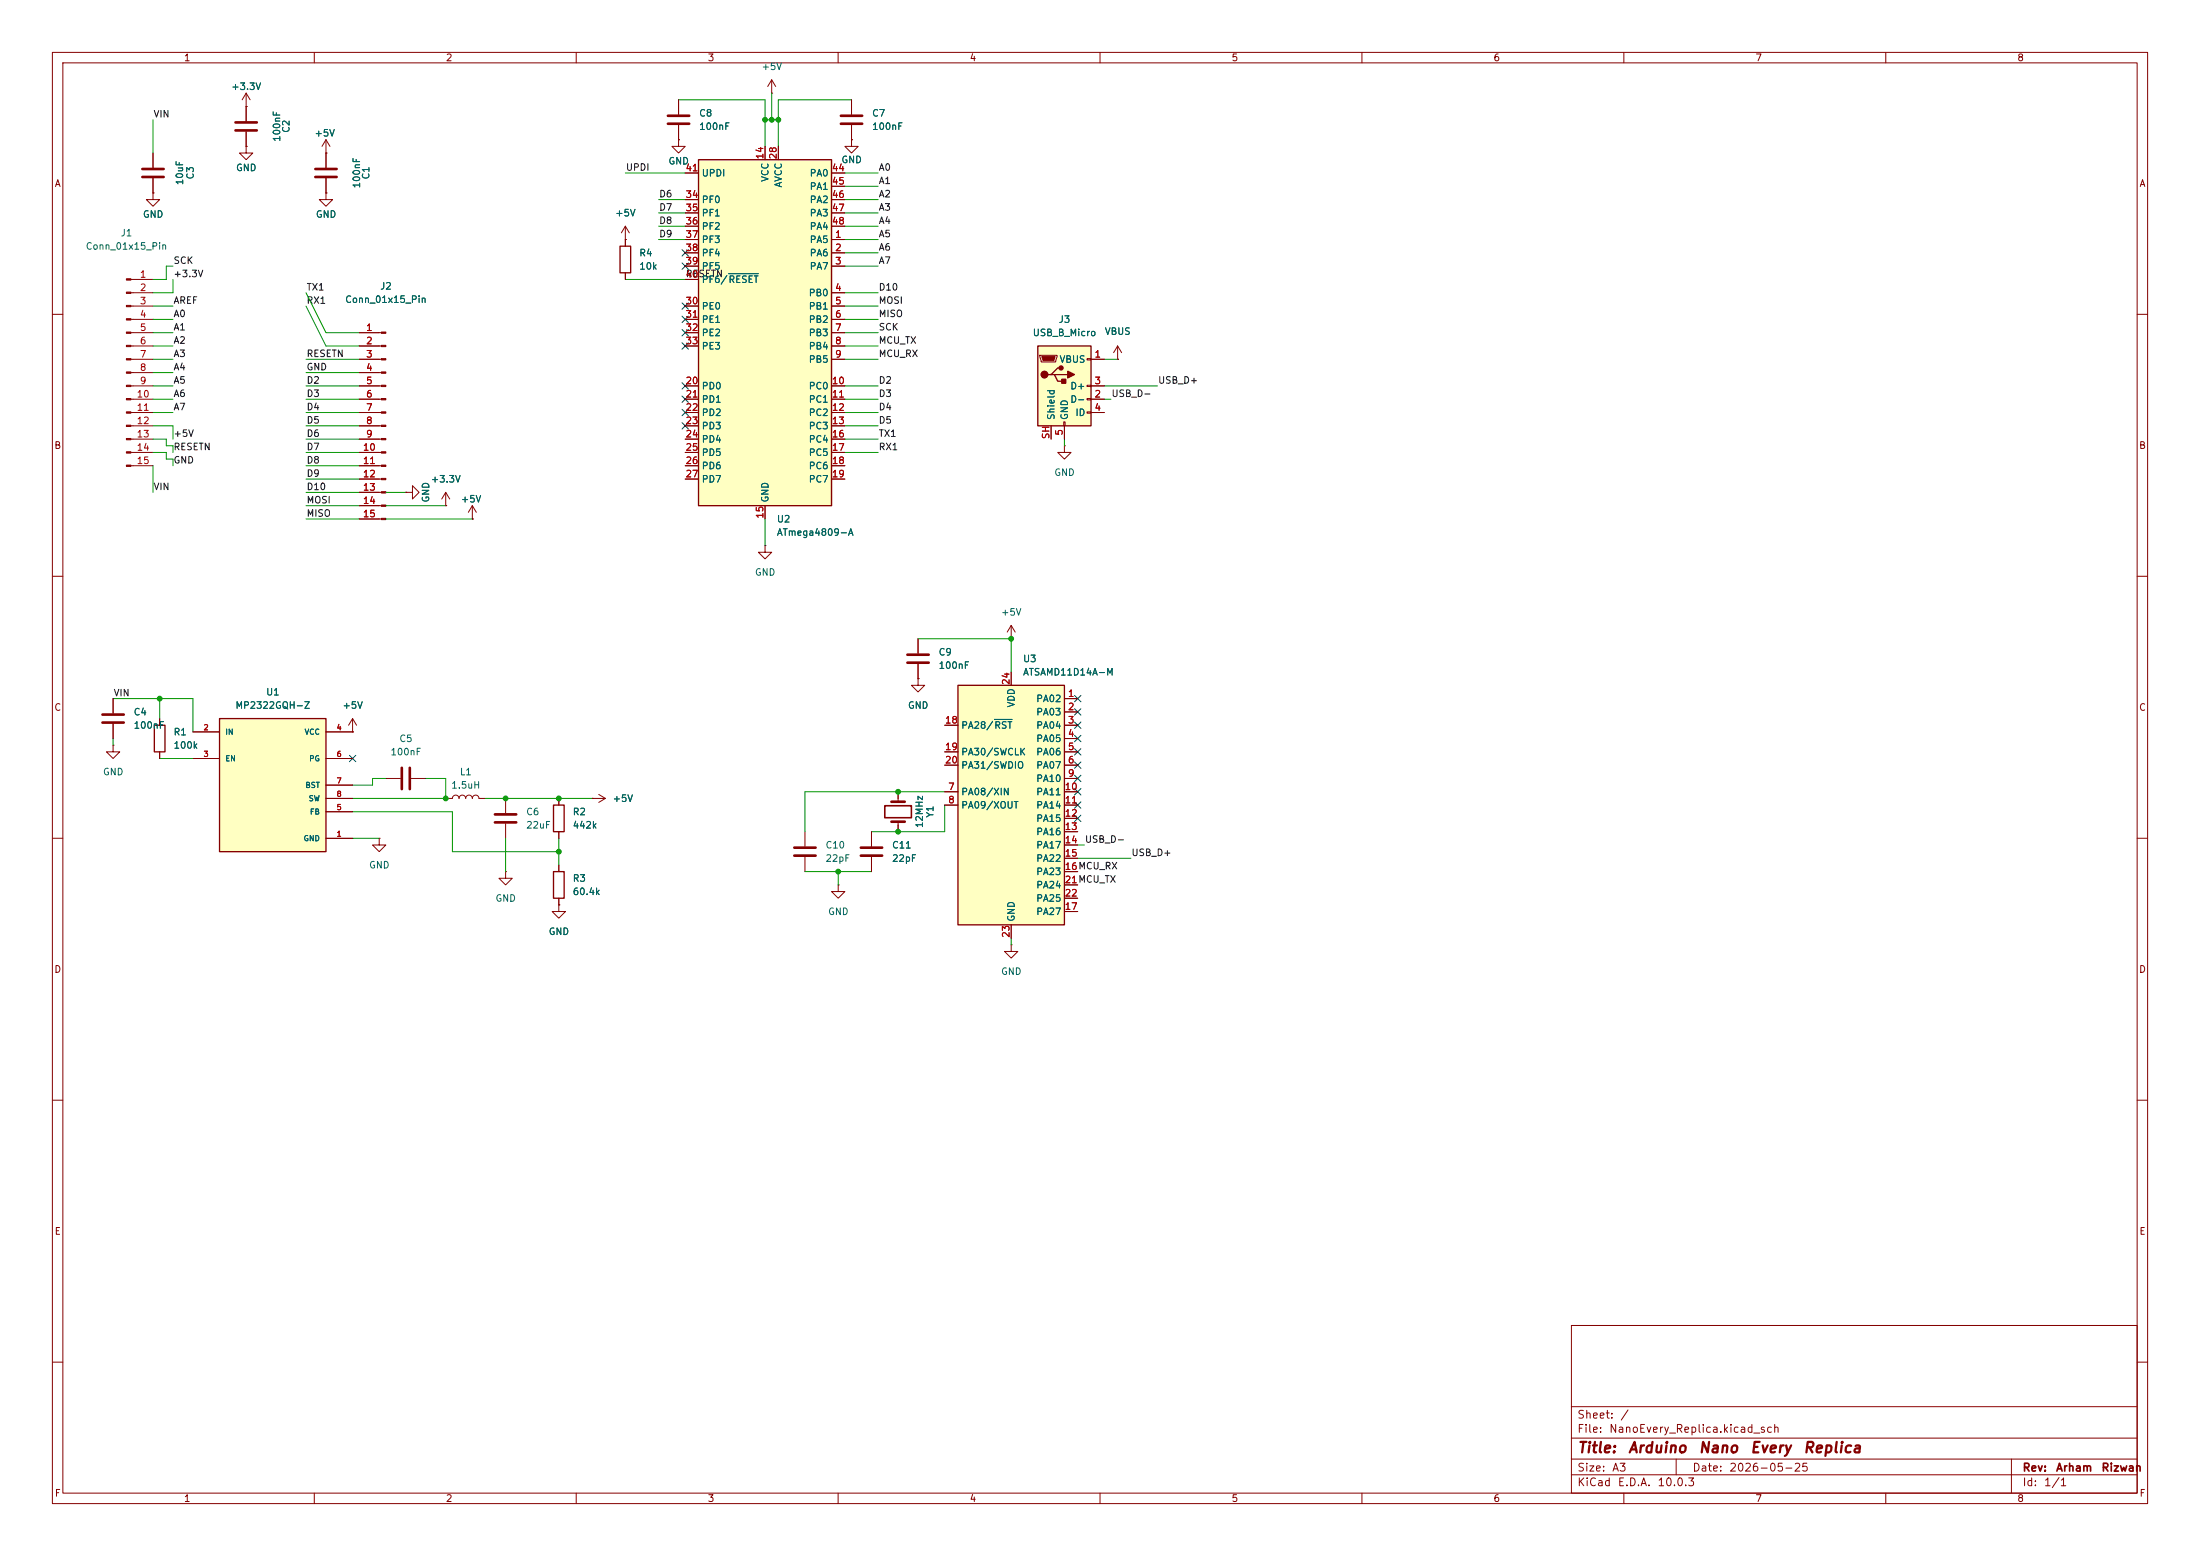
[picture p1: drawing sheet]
<svg xmlns="http://www.w3.org/2000/svg" width="420mm" height="297mm" viewBox="0 0 420 297" stroke-linecap="round" stroke-linejoin="round" font-family="sans-serif">
<g fill="none" stroke="#840000" stroke-width=".19">
<path d="M10 10h400v277h-400zM12 12h396v273h-396zM60 10v2M110 10v2M129.5 19.1v2.7M147.3 17.8h.1M147.3 15.2l-.7 1.3M147.3 15.2l.8 1.3M147.3 15.2v2.6M160 10v2M162.6 19.1v2.7M210 10v2"/>
<path d="M260 10v2M310 10v2M360 10v2M129.5 23.9v2.8M162.6 23.9v2.8M10 60h2M408 60h2M203.2 85.1v1.3h1.3l-1.3 1.2-1.3-1.2h1.3M203.2 85.1h.1M10 110h2M193 119.4l-.7 1.3M193 119.4l.8 1.3"/>
<path d="M193 119.4v2.5M408 110h2M21.6 133.4v2.7M21.6 138.2v2.8M30.5 137.2v1.2M193 121.9h.1M10 160h2M21.6 142.2v1.3h1.3l-1.3 1.3-1.3-1.3h1.3M21.6 142.2h.1M30.5 143.5v1.3M166.4 158.8v2.7M171.4 151.1v1.9"/>
<path d="M171.4 156.8v2M408 160h2M166.4 163.6v2.8M193 180.3v1.3h1.3l-1.3 1.3-1.2-1.3h1.2M193 180.3h.1M10 210h2M408 210h2M300 253h108v32h-108zM10 260h2M300 278.5h108M300 274.5h108M300 268.5h108"/>
<path d="M320 278.5v3M384 278.5v6.5M408 260h2M60 285v2M110 285v2M160 285v2M210 285v2M260 285v2M300 281.5h108M310 285v2M360 285v2"/>
</g>
<path d="M29.5 138.4h2v5.1h-2z" fill="none" stroke="#840000" stroke-width=".25"/>
<path d="M127.5 22.1h4.1M127.5 23.6h4.1M160.5 22.1h4.1M160.5 23.6h4.1M19.6 136.4h4M19.6 137.9h4M170.2 153h2.5M170.2 156.8h2.5M164.3 161.8h4.1M164.3 163.3h4.1" fill="none" stroke="#840000" stroke-width=".51"/>
<path d="M168.9 153.8h5.1v2.3h-5.1z" fill="none" stroke="#840000" stroke-width=".3"/>
<path d="M182.9 130.8h20.3v45.7h-20.3z" fill="#ffffc2"/>
<path d="M182.9 130.8h20.3v45.7h-20.3z" fill="none" stroke="#840000" stroke-width=".25"/>
<g fill="none" stroke="#840000" stroke-width=".19">
<path d="M162.6 26.7v1.2h1.2l-1.2 1.3-1.3-1.3h1.3M162.6 26.7h.1M146 104.1v1.3h1.3l-1.3 1.3-1.2-1.3h1.2M146 104.1h.1M175.3 129.5v1.3h1.2l-1.2 1.3-1.3-1.3h1.3M175.3 129.5h.1M180.3 138.4h2.6M193 128.3v2.5M203.2 133.4h2.5M203.2 135.9h2.5M203.2 138.4h2.5M73.7 148.6h2.8"/>
<path d="M78.5 148.6h2.8M180.3 143.5h2.6M180.3 146.1h2.6M180.3 151.1h2.6M180.3 153.7h2.6M203.2 141h2.5M203.2 143.5h2.5M203.2 146.1h2.5M203.2 151.1h2.5M203.2 153.7h2.5M203.2 148.6h2.5M203.2 156.2h2.5"/>
<path d="M203.2 158.8h2.5M193 176.5v2.6M203.2 161.3h2.5M203.2 163.8h2.5M203.2 166.4h2.5M203.2 174h2.5M203.2 168.9h2.5M203.2 171.5h2.5"/>
</g>
<path d="M189.8 137.3h3.4" fill="none" stroke="#006464" stroke-width=".19"/>
<path d="M76.7 146.6v4M78.2 146.6v4" fill="none" stroke="#840000" stroke-width=".51"/>
<path d="M41.9 137.2h20.3v25.4h-20.3z" fill="#ffffc2"/>
<path d="M41.9 137.2h20.3v25.4h-20.3z" fill="none" stroke="#840000" stroke-width=".25"/>
<path d="M36.8 139.7h5.1M62.2 139.7h5.1M36.8 144.8h5.1M62.2 144.8h5.1M62.2 154.9h5.1M62.2 149.9h5.1M62.2 152.4h5.1M153.7 158.8v2.7M62.2 160h5.1M153.7 163.6v2.8M160 168.9v1.3h1.3l-1.3 1.3-1.3-1.3h1.3M160 168.9h.1" fill="none" stroke="#840000" stroke-width=".19"/>
<path d="M151.6 161.8h4.1M151.6 163.3h4.1" fill="none" stroke="#840000" stroke-width=".51"/>
<path d="M133.3 30.5h25.4v66h-25.4z" fill="#ffffc2"/>
<path d="M133.3 30.5h25.4v66h-25.4z" fill="none" stroke="#840000" stroke-width=".25"/>
<g fill="none" stroke="#840000" stroke-width=".19">
<path d="M130.8 38.1h2.5M130.8 33h2.5M146 27.9v2.6M148.6 27.9v2.6M158.7 38.1h2.6M158.7 33h2.6M158.7 35.6h2.6M130.8 45.7h2.5M130.8 48.3h2.5M130.8 50.8h2.5M130.8 58.4h2.5M130.8 40.6h2.5"/>
<path d="M130.8 43.2h2.5M130.8 53.3h2.5M158.7 45.7h2.6M158.7 48.3h2.6M158.7 50.8h2.6M158.7 55.9h2.6M158.7 58.4h2.6M158.7 40.6h2.6M158.7 43.2h2.6M130.8 61h2.5M130.8 63.5h2.5M130.8 66h2.5"/>
<path d="M130.8 73.7h2.5M130.8 76.2h2.5M130.8 78.7h2.5M158.7 61h2.6M158.7 63.5h2.6M158.7 66h2.6M158.7 68.6h2.6M158.7 73.7h2.6M158.7 76.2h2.6M158.7 78.7h2.6M130.8 81.3h2.5M130.8 83.8h2.5"/>
<path d="M130.8 86.4h2.5M130.8 88.9h2.5M130.8 91.4h2.5M146 96.5v2.6M158.7 81.3h2.6M158.7 83.8h2.6M158.7 86.4h2.6M158.7 88.9h2.6M158.7 91.4h2.6"/>
</g>
<path d="M139.1 52.2h5.7" fill="none" stroke="#006464" stroke-width=".19"/>
<path d="M198.1 66h10.2v15.3h-10.2z" fill="#ffffc2"/>
<path d="M118.4 47h2v5.1h-2zM198.1 66h10.2v15.3h-10.2zM200.7 71.5h.6l.6 1.3h1.3M201.3 71.5h2.5M202.6 70.2h-.7l-1.2 1.3h-.7M105.7 153.7h2v5.1h-2zM105.7 166.4h2v5.1h-2z" fill="none" stroke="#840000" stroke-width=".25"/>
<g fill="none" stroke="#840000" stroke-width=".19">
<path d="M47 17.8v5.3M47 17.8l-.8 1.3M47 17.8l.8 1.3M129.5 19.1v2.7M162.6 19.1v2.7M29.2 36.8v1.3h1.3l-1.3 1.3-1.3-1.3h1.3M29.2 36.8h.1M29.2 29.2v2.8M29.2 34v2.8M47 27.9v1.3h1.3l-1.3 1.3-1.3-1.3h1.3M47 27.9h.1M47 20.3h.1"/>
<path d="M47 25.1v2.8M62.2 29.2h.1M62.2 36.8v1.3h1.3l-1.3 1.3-1.2-1.3h1.2M62.2 36.8h.1M62.2 26.7v5.3M62.2 34v2.8M62.2 26.7l-.7 1.2M62.2 26.7l.8 1.2M129.5 26.7v1.2h1.3l-1.3 1.3-1.2-1.3h1.2M129.5 26.7h.1M129.5 23.9v2.8M130.8 38.1h2.5"/>
<path d="M130.8 33h2.5M146 27.9v2.6M148.6 27.9v2.6M158.7 38.1h2.6M158.7 33h2.6M158.7 35.6h2.6M162.6 26.7h.1M162.6 23.9v2.8M25 53.3h4.2M25 55.9h4.2M25 58.4h4.2M119.4 45.7h.1"/>
<path d="M119.4 43.2l-.8 1.3M119.4 43.2l.7 1.3M119.4 43.2v3.8M119.4 52.1v1.2M130.8 53.3h2.5M130.8 58.4h2.5M130.8 45.7h2.5M130.8 48.3h2.5M130.8 50.8h2.5M130.8 40.6h2.5M130.8 43.2h2.5M158.7 55.9h2.6"/>
<path d="M158.7 58.4h2.6M158.7 45.7h2.6M158.7 48.3h2.6M158.7 50.8h2.6M158.7 40.6h2.6M158.7 43.2h2.6M25 68.6h4.2M25 76.2h4.2M25 73.7h4.2M25 78.7h4.2M25 61h4.2M25 63.5h4.2"/>
<path d="M25 66h4.2M25 71.1h4.2M68.6 68.6h4.2M68.6 76.2h4.2M68.6 73.7h4.2M68.6 78.7h4.2M68.6 63.5h4.2M68.6 66h4.2M68.6 71.1h4.2M130.8 76.2h2.5M130.8 73.7h2.5M130.8 78.7h2.5"/>
<path d="M130.8 61h2.5M130.8 63.5h2.5M130.8 66h2.5M158.7 68.6h2.6M158.7 76.2h2.6M158.7 73.7h2.6M158.7 78.7h2.6M158.7 61h2.6M158.7 63.5h2.6M158.7 66h2.6M198.5 67.8h3.3v.3l-.3 1h-2.7zM207.5 68.5h.8v.2h-.8z"/>
<path d="M207.5 73.5h.8v.3h-.8zM207.5 76.1h.8v.2h-.8zM207.5 78.6h.8v.3h-.8zM208.3 68.6h2.5M208.3 76.2h2.5M208.3 73.7h2.5M208.3 78.7h2.5M213.4 68.6h.1M213.4 66l-.8 1.3M213.4 66l.7 1.3M213.4 66v2.6M25 81.3h4.2"/>
<path d="M25 83.8h4.2M25 86.4h4.2M25 88.9h4.2M68.6 81.3h4.2M68.6 83.8h4.2M68.6 86.4h4.2M68.6 88.9h4.2M68.6 91.4h4.2M68.6 94h4.2M68.6 96.5h4.2M68.6 99.1h4.2M77.5 94h1.2v-1.3l1.3 1.3-1.3 1.3v-1.3"/>
<path d="M77.5 94h.1M85.1 96.5h.1M85.1 94l-.8 1.3M85.1 94l.8 1.3M85.1 94v2.5M90.2 99.1h.1M90.2 96.5l-.8 1.3M90.2 96.5l.7 1.3M90.2 96.5v2.6M130.8 81.3h2.5M130.8 83.8h2.5M130.8 86.4h2.5"/>
<path d="M130.8 88.9h2.5M130.8 91.4h2.5M146 96.5v2.6M158.7 81.3h2.6M158.7 83.8h2.6M158.7 86.4h2.6M158.7 88.9h2.6M158.7 91.4h2.6M200.7 81.3v2.5M203.1 80.5h.2v.8h-.2zM203.2 81.3v2.5M21.6 133.4v2.7"/>
<path d="M21.6 138.2v2.8M30.5 137.2v1.2M36.8 139.7h5.1M62.2 139.7h5.1M67.3 139.7h.1M67.3 137.2l-.8 1.2M67.3 137.2l.8 1.2M67.3 137.2v2.5M175.3 129.5h.1M175.3 121.9v2.8M175.3 126.7v2.8M180.3 138.4h2.6"/>
<path d="M193 128.3v2.5M203.2 133.4h2.5M203.2 135.9h2.5M203.2 138.4h2.5M30.5 143.5v1.3M36.8 144.8h5.1M62.2 152.4h5.1M62.2 144.8h5.1M62.2 154.9h5.1M62.2 149.9h5.1M85.1 152.4h1.3a.64 .64 0 0 1 .6-.6 .64 .64 0 0 1 .6 .6 .64 .64 0 0 1 .7-.6 .64 .64 0 0 1 .6 .6 .64 .64 0 0 1 .6-.6 .64 .64 0 0 1 .7 .6 .64 .64 0 0 1 .6-.6 .64 .64 0 0 1 .6 .6h1.3M96.5 152.4v2.8"/>
<path d="M96.5 157.2v2.8M106.7 152.4v1.3M106.7 158.8v1.2M113 152.4h.1M113 152.4h2.6M114.3 151.6l1.3 .8M115.6 152.4l-1.3 .8M166.4 158.8v2.7M171.4 151.1v1.3M171.4 157.5v1.3M180.3 143.5h2.6M180.3 146.1h2.6"/>
<path d="M180.3 151.1h2.6M180.3 153.7h2.6M203.2 141h2.5M203.2 143.5h2.5M203.2 146.1h2.5M203.2 151.1h2.5M203.2 153.7h2.5M203.2 148.6h2.5M203.2 156.2h2.5M203.2 158.8h2.5M62.2 160h5.1M72.4 160v1.3h1.3l-1.3 1.3-1.3-1.3h1.3"/>
<path d="M72.4 160h.1M96.5 166.4v1.2h1.3l-1.3 1.3-1.3-1.3h1.3M96.5 166.4h.1M106.7 172.7v1.3h1.2l-1.2 1.3-1.3-1.3h1.3M106.7 172.7h.1M106.7 165.1v1.3M106.7 171.5v1.2M166.4 163.6v2.8M193 176.5v2.6M203.2 161.3h2.5M203.2 163.8h2.5M203.2 166.4h2.5"/>
<path d="M203.2 174h2.5M203.2 168.9h2.5M203.2 171.5h2.5"/>
</g>
<g fill="#840000" stroke="#840000" stroke-width=".19">
<path d="M198.9 68.1h2.5l-.2 .7h-2.1z"/>
<path d="M24.1 53.2h.9v.3h-.9z"/>
<path d="M24.1 55.8h.9v.2h-.9z"/>
<path d="M24.1 58.3h.9v.2h-.9z"/>
<path d="M24.1 60.8h.9v.3h-.9z"/>
<path d="M24.1 63.4h.9v.2h-.9z"/>
<path d="M24.1 65.9h.9v.3h-.9z"/>
<path d="M24.1 68.5h.9v.2h-.9z"/>
<path d="M24.1 71h.9v.2h-.9z"/>
<path d="M24.1 73.5h.9v.3h-.9z"/>
<path d="M24.1 76.1h.9v.2h-.9z"/>
<path d="M24.1 78.6h.9v.3h-.9z"/>
<path d="M24.1 81.2h.9v.2h-.9z"/>
<path d="M24.1 83.7h.9v.2h-.9z"/>
<path d="M24.1 86.2h.9v.3h-.9z"/>
<path d="M24.1 88.8h.9v.2h-.9z"/>
<path d="M72.8 63.4h.9v.2h-.9z"/>
<path d="M72.8 65.9h.9v.3h-.9z"/>
<path d="M72.8 68.5h.9v.2h-.9z"/>
<path d="M72.8 71h.9v.2h-.9z"/>
<path d="M72.8 73.5h.9v.3h-.9z"/>
<path d="M72.8 76.1h.9v.2h-.9z"/>
<path d="M72.8 78.6h.9v.3h-.9z"/>
<path d="M72.8 81.2h.9v.2h-.9z"/>
<path d="M72.8 83.7h.9v.2h-.9z"/>
<path d="M72.8 86.2h.9v.3h-.9z"/>
<path d="M72.8 88.8h.9v.2h-.9z"/>
<path d="M72.8 91.3h.9v.3h-.9z"/>
<path d="M72.8 93.9h.9v.2h-.9z"/>
<path d="M72.8 96.4h.9v.2h-.9z"/>
<path d="M72.8 98.9h.9v.3h-.9z"/>
</g>
<g fill="#840000" stroke="#840000" stroke-width=".25">
<path d="M202.7 72.4h.8v.8h-.8z"/>
<path d="M203.8 70.9l1.3 .6-1.3 .6z"/>
<circle cx="199.4" cy="71.5" r=".63"/>
<circle cx="202.6" cy="70.2" r=".38"/>
</g>
<path d="M27.2 32.3h4M27.2 33.8h4M45 24.9h4M45 23.4h4M60.2 32.3h4.1M60.2 33.8h4.1M173.2 125h4.1M173.2 126.5h4.1M94.5 155.4h4.1M94.5 157h4.1" fill="none" stroke="#840000" stroke-width=".51"/>
<g fill="none" stroke="#009600" stroke-width=".19">
<path d="M129.5 19.1h16.5v8.8M147.3 17.8v5.1M162.6 19.1h-14v8.8M29.2 22.9v6.3M119.4 33h11.4M125.7 38.1h5.1M146 22.9h2.6M161.3 33h6.3M161.3 38.1h6.3M161.3 35.6h6.3M29.2 58.4h3.8M33 50.8h-1.3v2.5h-2.5"/>
<path d="M33 53.3v2.6h-3.8M58.4 55.9l3.8 7.6h6.4M58.4 58.4l3.8 7.6h6.4M119.4 53.3h11.4M125.7 45.7h5.1M125.7 43.2h5.1M125.7 40.6h5.1M161.3 50.8h6.3M161.3 45.7h6.3M161.3 48.3h6.3M161.3 55.9h6.3M161.3 58.4h6.3"/>
<path d="M161.3 43.2h6.3M161.3 40.6h6.3M29.2 76.2h3.8M29.2 68.6h3.8M29.2 73.7h3.8M29.2 78.7h3.8M29.2 71.1h3.8M29.2 61h3.8M29.2 63.5h3.8M29.2 66h3.8M58.4 76.2h10.2M58.4 68.6h10.2"/>
<path d="M58.4 73.7h10.2M58.4 78.7h10.2M58.4 71.1h10.2M161.3 76.2h6.3M161.3 68.6h6.3M161.3 73.7h6.3M161.3 78.7h6.3M161.3 61h6.3M161.3 63.5h6.3M161.3 66h6.3M210.8 76.2h1.3M210.8 68.6h2.6"/>
<path d="M210.8 73.7h10.2M29.2 86.4h2.5v1.2h1.3v1.3M29.2 83.8h2.5v1.3h1.3v1.3M29.2 88.9v5.1M29.2 81.3h3.8v2.5M58.4 86.4h10.2M58.4 81.3h10.2M58.4 94h10.2M58.4 96.5h10.2M58.4 83.8h10.2M58.4 88.9h10.2M58.4 91.4h10.2"/>
<path d="M58.4 99.1h10.2M73.7 94h3.8M73.7 96.5h11.4M73.7 99.1h16.5M146 99.1v5M161.3 86.4h6.3M161.3 81.3h6.3M161.3 83.8h6.3M203.2 83.8v1.3M21.6 133.4h15.2v6.3M30.5 133.4v3.8M175.3 121.9h17.7v6.4"/>
<path d="M21.6 141v1.2M30.5 144.8h6.3M67.3 154.9h19.1v7.7h20.3M73.7 148.6h-2.6v1.3h-3.8M81.3 148.6h3.8v3.8h-17.8M92.7 152.4h20.3M180.3 153.7v5.1h-13.9M180.3 151.1h-26.6v7.7M67.3 160h5.1M96.5 160v6.4M106.7 160v5.1M153.7 166.4h12.7"/>
<path d="M160 166.4v2.5M193 179.1v1.2M205.7 161.3h1.3M205.7 163.8h10.2"/>
</g>
<g fill="none" stroke="#000084" stroke-width=".19">
<path d="M130.2 57.8l1.2 1.2M130.2 47.7l1.2 1.2M130.2 50.2l1.2 1.2M131.4 57.8l-1.2 1.2M131.4 47.7l-1.2 1.2M131.4 50.2l-1.2 1.2M130.2 65.4l1.2 1.2M130.2 60.4l1.2 1.2M130.2 73.1l1.2 1.2M130.2 78.1l1.2 1.2M130.2 75.6l1.2 1.2M130.2 62.9l1.2 1.2"/>
<path d="M131.4 65.4l-1.2 1.2M131.4 60.4l-1.2 1.2M131.4 73.1l-1.2 1.2M131.4 78.1l-1.2 1.2M131.4 75.6l-1.2 1.2M131.4 62.9l-1.2 1.2M130.2 80.7l1.2 1.2M131.4 80.7l-1.2 1.2M205.1 135.3l1.2 1.2M205.1 132.7l1.2 1.3M205.1 137.8l1.2 1.2M206.3 135.3l-1.2 1.2"/>
<path d="M206.3 132.7l-1.2 1.3M206.3 137.8l-1.2 1.2M66.7 144.2l1.2 1.2M67.9 144.2l-1.2 1.2M205.1 148l1.2 1.2M205.1 153.1l1.2 1.2M205.1 150.5l1.2 1.2M205.1 155.6l1.2 1.2M205.1 140.4l1.2 1.2M205.1 142.9l1.2 1.2M205.1 145.4l1.2 1.3M206.3 148l-1.2 1.2"/>
<path d="M206.3 153.1l-1.2 1.2M206.3 150.5l-1.2 1.2M206.3 155.6l-1.2 1.2M206.3 140.4l-1.2 1.2M206.3 142.9l-1.2 1.2M206.3 145.4l-1.2 1.3"/>
</g>
<path d="M139.1 52.2h5.7M189.8 137.3h3.4" fill="none" stroke="#006464" stroke-width=".19"/>
<g fill="#009600" stroke="#009600" stroke-width=".19">
<circle cx="171.4" cy="158.8" r=".46"/>
<circle cx="160" cy="166.4" r=".46"/>
<circle cx="171.4" cy="151.1" r=".46"/>
<circle cx="146" cy="22.9" r=".46"/>
<circle cx="148.6" cy="22.9" r=".46"/>
<circle cx="147.3" cy="22.9" r=".46"/>
<circle cx="193" cy="121.9" r=".46"/>
<circle cx="30.5" cy="133.4" r=".46"/>
<circle cx="106.7" cy="152.4" r=".46"/>
<circle cx="96.5" cy="152.4" r=".46"/>
<circle cx="85.1" cy="152.4" r=".46"/>
<circle cx="106.7" cy="162.6" r=".46"/>
</g>
<g font-size="2" fill="#840000">
<text x="301" y="277.8">Title:</text>
<text x="310.7" y="277.8">Arduino</text>
<text x="324.1" y="277.8">Nano</text>
<text x="334" y="277.8">Every</text>
<text x="344.1" y="277.8">Replica</text>
</g>
<g font-size="1.5" fill="#840000">
<text x="301" y="273.8">File:</text>
<text x="301" y="271.1">Sheet:</text>
<text x="307.1" y="273.8">NanoEvery_Replica.kicad_sch</text>
<text x="309.2" y="271.1">/</text>
<text x="301" y="281.2">Size:</text>
<text x="307.6" y="281.2">A3</text>
<text x="323" y="281.2">Date:</text>
<text x="330" y="281.2">2026-05-25</text>
<text x="386" y="281.2">Rev:</text>
<text x="392.4" y="281.2">Arham</text>
<text x="401" y="281.2">Rizwan</text>
<text x="301" y="284">KiCad</text>
<text x="308.7" y="284">E.D.A.</text>
<text x="316.3" y="284">10.0.3</text>
<text x="386" y="284">Id:</text>
<text x="390.1" y="284">1/1</text>
</g>
<g font-size="1.3" fill="#840000">
<text x="35" y="12">1</text>
<text x="85" y="12">2</text>
<text x="135" y="12">3</text>
<text x="185" y="12">4</text>
<text x="235" y="12">5</text>
<text x="285" y="12">6</text>
<text x="335" y="12">7</text>
<text x="385" y="12">8</text>
<text x="10.3" y="36">A</text>
<text x="408.3" y="36">A</text>
<text x="10.3" y="86">B</text>
<text x="408.2" y="86">B</text>
<text x="10.3" y="136">C</text>
<text x="408.2" y="136">C</text>
<text x="10.3" y="186">D</text>
<text x="408.2" y="186">D</text>
<text x="10.3" y="236">E</text>
<text x="408.3" y="236">E</text>
<text x="10.3" y="286">F</text>
<text x="35" y="287">1</text>
<text x="85" y="287">2</text>
<text x="135" y="287">3</text>
<text x="185" y="287">4</text>
<text x="235" y="287">5</text>
<text x="285" y="287">6</text>
<text x="335" y="287">7</text>
<text x="385" y="287">8</text>
<text x="408.3" y="286">F</text>
</g>
<g font-size="1.3" fill="#006464">
<text x="44" y="17.5">+3.3V</text>
<text x="145.3" y="13.7">+5V</text>
<text x="133.4" y="22.6">C8</text>
<text x="166.4" y="22.6">C7</text>
<text x="53.8" y="27.2" transform="rotate(-90 53.8 27.2)">100nF</text>
<text x="55.6" y="25.5" transform="rotate(-90 55.6 25.5)">C2</text>
<text x="59.9" y="26.4">+5V</text>
<text x="133.4" y="25.1">100nF</text>
<text x="166.4" y="25.1">100nF</text>
<text x="35.3" y="35.4" transform="rotate(-90 35.3 35.4)">10uF</text>
<text x="37.3" y="34.4" transform="rotate(-90 37.3 34.4)">C3</text>
<text x="45" y="33">GND</text>
<text x="70.8" y="34.4" transform="rotate(-90 70.8 34.4)">C1</text>
<text x="127.5" y="31.7">GND</text>
<text x="133.9" y="34">UPDI</text>
<text x="147" y="34.8" transform="rotate(-90 147 34.8)">VCC</text>
<text x="149.6" y="35.9" transform="rotate(-90 149.6 35.9)">AVCC</text>
<text x="154.5" y="34">PA0</text>
<text x="160.5" y="31.5">GND</text>
<text x="27.2" y="41.9">GND</text>
<text x="60.2" y="41.9">GND</text>
<text x="69" y="36.1" transform="rotate(-90 69 36.1)">100nF</text>
<text x="117.3" y="41.6">+5V</text>
<text x="133.9" y="39.1">PF0</text>
<text x="133.9" y="41.6">PF1</text>
<text x="154.5" y="36.5">PA1</text>
<text x="154.5" y="39.1">PA2</text>
<text x="154.5" y="41.6">PA3</text>
<text x="16.3" y="48">Conn_01x15_Pin</text>
<text x="22.9" y="45.4">J1</text>
<text x="133.9" y="44.2">PF2</text>
<text x="133.9" y="46.7">PF3</text>
<text x="154.5" y="46.7">PA5</text>
<text x="154.5" y="44.2">PA4</text>
<text x="121.9" y="49.2">R4</text>
<text x="121.9" y="51.8">10k</text>
<text x="133.9" y="49.2">PF4</text>
<text x="133.9" y="51.8">PF5</text>
<text x="154.5" y="49.2">PA6</text>
<text x="154.5" y="51.8">PA7</text>
<text x="65.8" y="58.1">Conn_01x15_Pin</text>
<text x="72.5" y="55.6">J2</text>
<text x="133.9" y="59.4">PE0</text>
<text x="133.9" y="54.3">PF6/RESET</text>
<text x="154.3" y="56.9">PB0</text>
<text x="154.3" y="59.4">PB1</text>
<text x="133.9" y="61.9">PE1</text>
<text x="133.9" y="64.5">PE2</text>
<text x="154.3" y="61.9">PB2</text>
<text x="154.3" y="64.5">PB3</text>
<text x="197.1" y="64.5">USB_B_Micro</text>
<text x="202" y="61.9">J3</text>
<text x="210.8" y="64.2">VBUS</text>
<text x="133.9" y="67">PE3</text>
<text x="154.3" y="67">PB4</text>
<text x="154.3" y="69.6">PB5</text>
<text x="202.2" y="69.6">VBUS</text>
<text x="133.9" y="74.6">PD0</text>
<text x="133.9" y="77.2">PD1</text>
<text x="154.3" y="74.6">PC0</text>
<text x="154.3" y="77.2">PC1</text>
<text x="204.2" y="77.2">D-</text>
<text x="204.2" y="74.6">D+</text>
<text x="133.9" y="79.7">PD2</text>
<text x="133.9" y="82.3">PD3</text>
<text x="154.3" y="79.7">PC2</text>
<text x="154.3" y="82.3">PC3</text>
<text x="201.6" y="80.3" transform="rotate(-90 201.6 80.3)">Shield</text>
<text x="204.2" y="80.3" transform="rotate(-90 204.2 80.3)">GND</text>
<text x="205.2" y="79.7">ID</text>
<text x="133.9" y="84.8">PD4</text>
<text x="133.9" y="87.3">PD5</text>
<text x="133.9" y="89.9">PD6</text>
<text x="154.3" y="84.8">PC4</text>
<text x="154.3" y="87.3">PC5</text>
<text x="154.3" y="89.9">PC6</text>
<text x="82.1" y="92.4">+3.3V</text>
<text x="133.9" y="92.4">PD7</text>
<text x="154.3" y="92.4">PC7</text>
<text x="201.2" y="91.1">GND</text>
<text x="82.3" y="96" transform="rotate(-90 82.3 96)">GND</text>
<text x="87.9" y="96.2">+5V</text>
<text x="147" y="96" transform="rotate(-90 147 96)">GND</text>
<text x="148.2" y="100">U2</text>
<text x="148.2" y="102.6">ATmega4809-A</text>
<text x="144" y="110.2">GND</text>
<text x="191" y="117.8">+5V</text>
<text x="179.1" y="125.4">C9</text>
<text x="179.1" y="128">100nF</text>
<text x="195.2" y="129.2">ATSAMD11D14A-M</text>
<text x="195.2" y="126.7">U3</text>
<text x="25.4" y="136.9">C4</text>
<text x="44.8" y="135.6">MP2322GQH-Z</text>
<text x="50.7" y="133.1">U1</text>
<text x="65.3" y="135.6">+5V</text>
<text x="173.2" y="135.6">GND</text>
<text x="194" y="135.1" transform="rotate(-90 194 135.1)">VDD</text>
<text x="197.7" y="134.3">PA02</text>
<text x="197.7" y="136.9">PA03</text>
<text x="25.4" y="139.4">100nF</text>
<text x="33" y="140.7">R1</text>
<text x="33" y="143.2">100k</text>
<text x="76.1" y="141.9">C5</text>
<text x="183.4" y="139.4">PA28/RST</text>
<text x="197.7" y="139.4">PA04</text>
<text x="197.7" y="141.9">PA05</text>
<text x="19.6" y="148.3">GND</text>
<text x="74.4" y="144.5">100nF</text>
<text x="87.7" y="148.3">L1</text>
<text x="183.4" y="144.5">PA30/SWCLK</text>
<text x="183.4" y="147">PA31/SWDIO</text>
<text x="197.7" y="144.5">PA06</text>
<text x="197.7" y="147">PA07</text>
<text x="197.7" y="149.6">PA10</text>
<text x="86" y="150.8">1.5uH</text>
<text x="100.3" y="155.9">C6</text>
<text x="109.2" y="155.9">R2</text>
<text x="116.8" y="153.4">+5V</text>
<text x="183.4" y="152.1">PA08/XIN</text>
<text x="183.4" y="154.6">PA09/XOUT</text>
<text x="197.7" y="152.1">PA11</text>
<text x="197.7" y="154.6">PA14</text>
<text x="100.3" y="158.5">22uF</text>
<text x="109.2" y="158.5">442k</text>
<text x="176.5" y="158.2" transform="rotate(-90 176.5 158.2)">12MHz</text>
<text x="178.5" y="156.2" transform="rotate(-90 178.5 156.2)">Y1</text>
<text x="197.7" y="157.2">PA15</text>
<text x="197.7" y="159.7">PA16</text>
<text x="70.4" y="166.1">GND</text>
<text x="157.5" y="162.3">C10</text>
<text x="157.5" y="164.8">22pF</text>
<text x="170.2" y="162.3">C11</text>
<text x="170.2" y="164.8">22pF</text>
<text x="197.7" y="162.3">PA17</text>
<text x="197.7" y="164.8">PA22</text>
<text x="197.7" y="167.3">PA23</text>
<text x="94.5" y="172.4">GND</text>
<text x="109.2" y="168.6">R3</text>
<text x="109.2" y="171.2">60.4k</text>
<text x="197.7" y="169.9">PA24</text>
<text x="197.7" y="172.4">PA25</text>
<text x="104.6" y="178.8">GND</text>
<text x="158" y="175">GND</text>
<text x="194" y="176" transform="rotate(-90 194 176)">GND</text>
<text x="197.7" y="175">PA27</text>
<text x="191" y="186.4">GND</text>
</g>
<g font-size="1.3" fill="#0f0f0f">
<text x="29.2" y="22.7">VIN</text>
<text x="119.4" y="32.9">UPDI</text>
<text x="167.6" y="35.4">A1</text>
<text x="167.6" y="32.9">A0</text>
<text x="125.7" y="40.5">D7</text>
<text x="125.7" y="38">D6</text>
<text x="167.6" y="40.5">A3</text>
<text x="167.6" y="38">A2</text>
<text x="125.7" y="45.6">D9</text>
<text x="125.7" y="43.1">D8</text>
<text x="167.6" y="45.6">A5</text>
<text x="167.6" y="43.1">A4</text>
<text x="33" y="50.7">SCK</text>
<text x="33" y="53.2">+3.3V</text>
<text x="130.8" y="53.2">RESETN</text>
<text x="167.6" y="48.1">A6</text>
<text x="167.6" y="50.7">A7</text>
<text x="33" y="58.3">AREF</text>
<text x="58.4" y="55.8">TX1</text>
<text x="58.4" y="58.3">RX1</text>
<text x="167.6" y="55.8">D10</text>
<text x="167.6" y="58.3">MOSI</text>
<text x="33" y="65.9">A2</text>
<text x="33" y="63.4">A1</text>
<text x="33" y="60.8">A0</text>
<text x="167.6" y="65.9">MCU_TX</text>
<text x="167.6" y="60.8">MISO</text>
<text x="167.6" y="63.4">SCK</text>
<text x="33" y="68.5">A3</text>
<text x="33" y="71">A4</text>
<text x="58.4" y="68.5">RESETN</text>
<text x="58.4" y="71">GND</text>
<text x="167.6" y="68.5">MCU_RX</text>
<text x="33" y="73.5">A5</text>
<text x="33" y="76.1">A6</text>
<text x="58.4" y="76.1">D3</text>
<text x="58.4" y="73.5">D2</text>
<text x="167.6" y="76.1">D3</text>
<text x="167.6" y="73.5">D2</text>
<text x="212.1" y="76.1">USB_D-</text>
<text x="221" y="73.5">USB_D+</text>
<text x="33" y="78.6">A7</text>
<text x="33" y="83.7">+5V</text>
<text x="58.4" y="83.7">D6</text>
<text x="58.4" y="78.6">D4</text>
<text x="58.4" y="81.2">D5</text>
<text x="167.6" y="78.6">D4</text>
<text x="167.6" y="81.2">D5</text>
<text x="167.6" y="83.7">TX1</text>
<text x="33" y="86.2">RESETN</text>
<text x="33" y="88.8">GND</text>
<text x="58.4" y="86.2">D7</text>
<text x="58.4" y="88.8">D8</text>
<text x="167.6" y="86.2">RX1</text>
<text x="29.2" y="93.9">VIN</text>
<text x="58.4" y="91.3">D9</text>
<text x="58.4" y="93.9">D10</text>
<text x="58.4" y="96.4">MOSI</text>
<text x="58.4" y="98.9">MISO</text>
<text x="21.6" y="133.2">VIN</text>
<text x="207" y="161.2">USB_D-</text>
<text x="215.9" y="163.7">USB_D+</text>
</g>
<g font-size="1.3" fill="#a90000">
<text x="130.8" y="33">41</text>
<text x="146" y="30.5" transform="rotate(-90 146 30.5)">14</text>
<text x="148.6" y="30.5" transform="rotate(-90 148.6 30.5)">28</text>
<text x="158.7" y="33">44</text>
<text x="158.7" y="35.5">45</text>
<text x="130.8" y="38.1">34</text>
<text x="130.8" y="40.6">35</text>
<text x="158.7" y="38.1">46</text>
<text x="158.7" y="40.6">47</text>
<text x="130.8" y="43.2">36</text>
<text x="130.8" y="45.7">37</text>
<text x="158.7" y="43.2">48</text>
<text x="159.3" y="45.7">1</text>
<text x="26.6" y="53.3">1</text>
<text x="130.8" y="48.2">38</text>
<text x="130.8" y="50.8">39</text>
<text x="130.8" y="53.3">40</text>
<text x="159.3" y="48.2">2</text>
<text x="159.3" y="50.8">3</text>
<text x="26.6" y="55.9">2</text>
<text x="26.6" y="58.4">3</text>
<text x="130.8" y="58.4">30</text>
<text x="159.3" y="55.9">4</text>
<text x="159.3" y="58.4">5</text>
<text x="26.6" y="60.9">4</text>
<text x="26.6" y="63.5">5</text>
<text x="69.8" y="63.5">1</text>
<text x="130.8" y="60.9">31</text>
<text x="130.8" y="63.5">32</text>
<text x="159.3" y="60.9">6</text>
<text x="159.3" y="63.5">7</text>
<text x="26.6" y="66">6</text>
<text x="26.6" y="68.6">7</text>
<text x="26.6" y="71.1">8</text>
<text x="69.8" y="66">2</text>
<text x="69.8" y="68.6">3</text>
<text x="69.8" y="71.1">4</text>
<text x="130.8" y="66">33</text>
<text x="159.3" y="66">8</text>
<text x="159.3" y="68.6">9</text>
<text x="208.8" y="68.6">1</text>
<text x="26" y="76.2">10</text>
<text x="26.6" y="73.6">9</text>
<text x="69.8" y="73.6">5</text>
<text x="69.8" y="76.2">6</text>
<text x="130.8" y="73.6">20</text>
<text x="130.8" y="76.2">21</text>
<text x="158.7" y="73.6">10</text>
<text x="158.7" y="76.2">11</text>
<text x="208.8" y="76.2">2</text>
<text x="208.8" y="73.6">3</text>
<text x="26" y="78.7">11</text>
<text x="26" y="81.3">12</text>
<text x="26" y="83.8">13</text>
<text x="69.8" y="78.7">7</text>
<text x="69.8" y="81.3">8</text>
<text x="69.8" y="83.8">9</text>
<text x="130.8" y="78.7">22</text>
<text x="130.8" y="81.3">23</text>
<text x="130.8" y="83.8">24</text>
<text x="158.7" y="78.7">12</text>
<text x="158.7" y="81.3">13</text>
<text x="158.7" y="83.8">16</text>
<text x="200.6" y="83.9" transform="rotate(-90 200.6 83.9)">SH</text>
<text x="203.2" y="83.3" transform="rotate(-90 203.2 83.3)">5</text>
<text x="208.8" y="78.7">4</text>
<text x="26" y="86.3">14</text>
<text x="26" y="88.9">15</text>
<text x="69.2" y="86.3">10</text>
<text x="69.2" y="88.9">11</text>
<text x="130.8" y="86.3">25</text>
<text x="130.8" y="88.9">26</text>
<text x="158.7" y="86.3">17</text>
<text x="158.7" y="88.9">18</text>
<text x="69.2" y="91.4">12</text>
<text x="69.2" y="94">13</text>
<text x="130.8" y="91.4">27</text>
<text x="158.7" y="91.4">19</text>
<text x="69.2" y="96.5">14</text>
<text x="69.2" y="99">15</text>
<text x="146" y="99.1" transform="rotate(-90 146 99.1)">15</text>
<text x="193" y="130.9" transform="rotate(-90 193 130.9)">24</text>
<text x="203.8" y="133.3">1</text>
<text x="203.8" y="135.9">2</text>
<text x="180.3" y="138.4">18</text>
<text x="180.3" y="143.5">19</text>
<text x="203.8" y="138.4">3</text>
<text x="203.8" y="140.9">4</text>
<text x="203.8" y="143.5">5</text>
<text x="180.3" y="146">20</text>
<text x="203.8" y="146">6</text>
<text x="203.8" y="148.6">9</text>
<text x="180.9" y="151.1">7</text>
<text x="180.9" y="153.6">8</text>
<text x="203.2" y="151.1">10</text>
<text x="203.2" y="153.6">11</text>
<text x="203.2" y="156.2">12</text>
<text x="203.2" y="158.7">13</text>
<text x="203.2" y="161.3">14</text>
<text x="203.2" y="163.8">15</text>
<text x="203.2" y="166.3">16MCU_RX</text>
<text x="203.2" y="166.3">16</text>
<text x="203.2" y="174">17</text>
<text x="203.2" y="168.9">21MCU_TX</text>
<text x="203.2" y="171.4">22</text>
<text x="203.2" y="168.9">21</text>
<text x="193" y="179.1" transform="rotate(-90 193 179.1)">23</text>
</g>
<g font-size="1" fill="#a90000">
<text x="38.8" y="139.6">2</text>
<text x="64.2" y="139.6">4</text>
<text x="38.8" y="144.7">3</text>
<text x="64.2" y="144.7">6</text>
<text x="64.2" y="149.8">7</text>
<text x="64.2" y="154.9">5</text>
<text x="64.2" y="152.3">8</text>
<text x="64.2" y="159.9">1</text>
</g>
<g font-size="1" fill="#006464">
<text x="42.9" y="140.5">IN</text>
<text x="58.1" y="140.5">VCC</text>
<text x="42.9" y="145.6">EN</text>
<text x="58.9" y="145.6">PG</text>
<text x="58.2" y="150.6">BST</text>
<text x="58.8" y="153.2">SW</text>
<text x="59.1" y="155.7">FB</text>
<text x="57.9" y="160.8">GND</text>
</g>
</svg>
